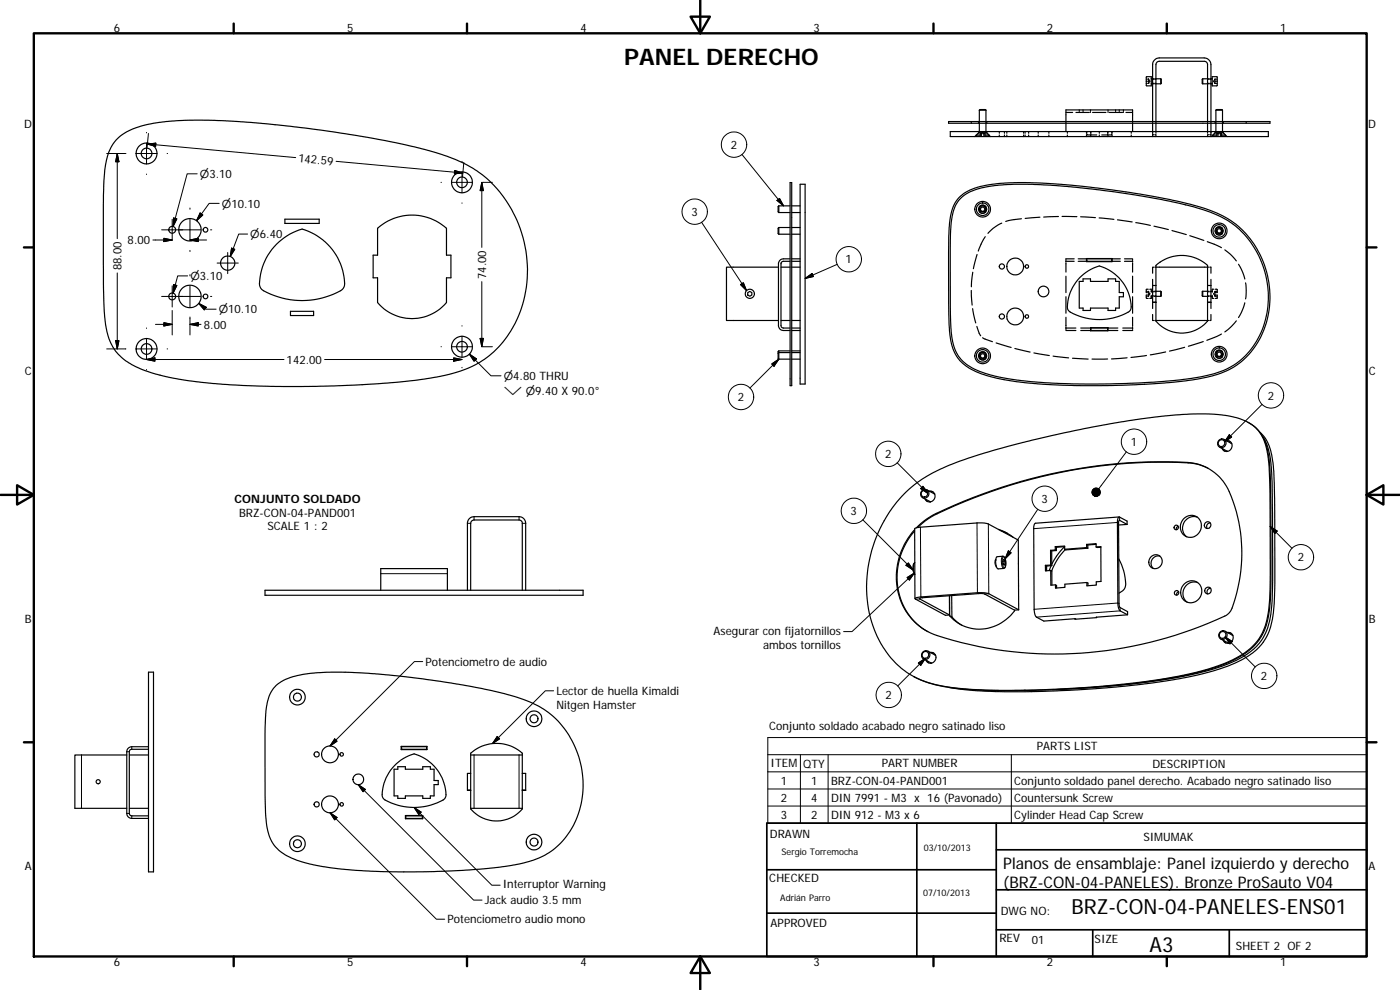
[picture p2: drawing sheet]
<svg xmlns="http://www.w3.org/2000/svg" width="420mm" height="297mm" viewBox="0 0 420 297" stroke-linecap="round" stroke-linejoin="round" font-family="sans-serif">
<g fill="none" stroke="#000" stroke-width=".36">
<path d="M284.7 36.5h96.4v.5h-96.4zM285.2 39.5h95.5v1.5h-95.5zM291.5 36.5v.2M291.5 36.8v.2M293.7 36.5v.2M293.7 36.8v.2M293.7 39.7l.8 .1M293.7 39.5v.1M293.9 39.6l-.9 .9M293.9 33.1v3.6M293.9 33.1l.2-.2h1.6l.2 .2M293.9 33.1h2"/>
<path d="M293.9 39.6h.7M293.9 36.8v2.8M294.4 40l-.2 .1M294.7 39.8h.4M295.2 39.6h.7M295.3 39.8h.8M295.4 40l.2 .1M295.9 33.1v3.6M295.9 39.6l.3 .3M295.9 36.8v2.8M296.1 39.5v.1M296.1 39.7v.1"/>
<path d="M296.1 39.8l.7 .7M296.2 36.5v.2M296.2 36.8v.2M299.9 39.5v.5M301.4 39.5v.5M302.2 39.5v.5M307.2 39.5v.5M307.6 39.5v.5M308.7 39.5v.5M311.6 39.5v.5M314.8 39.5v.5M319.9 36.8v2.7"/>
<path d="M319.9 33.7h2M320.3 39.5v.5M322.9 33.7h4M323.9 33v.2M323.9 33.5v.2M325 33v.2M325 33.5v.2M326.1 39.5v.5M326.2 39.5v.3M327.3 33v.2M327.3 33.5v.2M327.3 39.5v.5"/>
<path d="M327.4 39.5v.3M327.9 33.7h4M329.9 39.5v.5M332.4 39.5v.3M332.5 39.5v.5M332.5 33v.2M332.5 33.5v.2M332.9 33.7h4M333.7 39.5v.3M333.7 39.5v.5M334.8 33v.2M334.8 33.5v.2"/>
<path d="M335.9 33v.2M335.9 33.5v.2M337.2 33v.2M337.2 33.5v.2M337.9 33.7h2M339.5 39.5v.5M339.9 36.7v-3.7h-20v3.7M339.9 36.8v2.7M344 23.7h.2M344 24.4h.2M344 25h.2M344.1 23h1.4v2.8l-1.5-.1z"/>
<path d="M344.5 23.7h.2M344.5 24.4h.1M344.5 25h.2M344.6 23.7l.1 .3M344.6 24.4l.1 .2M344.7 23.7l.1 .3M344.7 24.2l-.1 .2M344.7 24.8l-.1 .2M344.8 24.8l-.1 .2M345 24.2v.4M345.5 23.6h.8M345.9 36.7v-17.3a2.04 2.04 0 0 1 2-2h13.5a2.08 2.08 0 0 1 2 2v17.3"/>
<path d="M345.9 36.8v3.2M345.9 23.8h.4M345.9 25h.4M346.3 25.1l-.8 .1M346.6 23.8h.3M346.6 25h.3M346.9 36.8v3.2M348.3 23.6l.2 .2-.2 1.3M348.3 23.6h-1.7M348.3 25.1h-1.7M348.3 23.6v1.5M361 23.6v1.5"/>
<path d="M361 23.6l-.2 .2 .2 1.3M362.4 36.7v-17.3l-.4-.8-.6-.2h-13.5l-.6 .2-.4 .8v17.3M362.4 36.8v3.2M362.4 23.8h.3M362.4 25h.3M362.7 23.6h-1.7M362.7 25.1h-1.7M363.1 23.8h.3M363.1 25h.3M363.1 25.1l.7 .1M363.4 36.8v3.2M363.8 23.6h-.7"/>
<path d="M363.8 23l1.5 .1-.1 2.6-1.4 .1zM364.4 24.2v.4M364.5 24.8l.1 .2M364.6 24.8l.1 .2M364.6 24.2l.1 .2M364.6 23.7l-.1 .3M364.6 23.7h.3M364.6 25h.3M364.7 24.4h.2M364.7 24.4l-.1 .2M364.7 23.7l-.1 .3M364.7 36.5v.2"/>
<path d="M364.7 36.8v.2M364.7 39.8h.8M364.7 39.8l-.7 .7M364.7 39.5v.1M364.7 39.7v.1M364.9 33.1l.2-.2h1.6l.2 .2M364.9 33.1h2M364.9 39.6h.7M364.9 36.8v2.8M364.9 39.6l-.3 .3M364.9 33.1v3.6M365.1 24.4h.2"/>
<path d="M365.1 23.7h.2M365.1 25h.2M365.4 40l-.2 .1M365.7 39.8h.4M366.2 39.6h.7M366.3 39.8h.8M366.4 40l.2 .1M366.9 36.8v2.8M366.9 39.6l.3 .3M366.9 33.1v3.6M367.1 39.8l.7 .7M367.1 39.5v.1"/>
<path d="M367.1 39.7v.1M367.1 36.5v.2M367.1 36.8v.2M374 36.5v.2M374 36.8v.2M35 41.9a22.2 22.2 0 0 1 13.2-5.2l7.1-.6h9.2l11 .6 11.5 1.2 12.8 1.6 10.4 1.7 14.2 2.9 7.6 2.1a34.6 34.6 0 0 1 25 25.2 34.1 34.1 0 0 1-8.8 34.1 31.1 31.1 0 0 1-16.6 7.5l-7.3 1.2-11.6 1-12.6 .6-15.4 .2-11.5-.3-9.5-.7-8.2-.9-7.5-1.5a24.2 24.2 0 0 1-13.3-7.2 23 23 0 0 1-3.5-13.2l-.2-29.3a60.1 60.1 0 0 1 1.2-15.6l.3-1.1a11.9 11.9 0 0 1 2.5-4.3zM237.1 54.8h.5v60.9h-.5zM240.1 55.3h1.5v59.9h-1.5zM287.8 59.3a17.8 17.8 0 0 1 11.1-4.1l5.6-.4h4.7l14.7 1 18.3 2.4 13.1 2.6a37.1 37.1 0 0 1 16 6.8 27.8 27.8 0 0 1 4.1 38 23.2 23.2 0 0 1-15.1 8l-7.9 1.1-8.9 .6-9.8 .4h-9.2l-6.7-.2-9.4-.6-4.9-.6-4.9-1a19 19 0 0 1-11.2-6 19.6 19.6 0 0 1-2.6-10.9l-.1-25.3a21.9 21.9 0 0 1 2.1-10.5zM288.2 59.7a17.8 17.8 0 0 1 11.1-4.1l5.2-.3h5.4l10.4 .6 14.4 1.7 10.6 1.7 8 1.6a45.5 45.5 0 0 1 16.3 6.1 27.3 27.3 0 0 1 6 37.6 22.5 22.5 0 0 1-15 8.4l-6.8 1-7.4 .7-8.4 .4-12.1 .1-8.5-.2-7.7-.5-6.2-.7-5.5-1.1a17.6 17.6 0 0 1-10.2-5.6 19.9 19.9 0 0 1-2.5-10.7l-.1-25.3a21.3 21.3 0 0 1 2-10.2zM292.9 40.6l-.3 .4M293 40.7l1.3 .2"/>
<path d="M293 40.5v.1M293 40.5h1.3M294.2 40.1v.3M294.2 40.6v.3M294.3 40.1h-.1M294.4 40.1h.1M294.5 40.1v.3M294.5 40.6v.3M294.8 40.1h-.3M295 40.1h.3M295.3 40.1v.3M295.3 40.6v.3"/>
<path d="M295.4 40.1h-.1M295.5 40.1h.1M295.5 40.5h1.3M295.6 40.1v.3M295.6 40.6v.3M296.8 40.7l-1.3 .2M296.8 40.5v.1M296.9 40.6l.4 .4M299.9 40.5v.5M301.4 40.5v.5M302.2 40.5v.5M307.2 40.5v.5"/>
<path d="M307.6 40.5v.5M308.7 40.5v.5M311.6 40.5v.5M314.8 40.5v.5M320.3 40.5v.5M326.1 40.5v.5M326.2 40.1v.4h3M327.3 40.5v.5M327.4 40.1v.4M329.9 40.5v.5M332.4 40.1v.4M332.5 40.5v.5"/>
<path d="M333.7 40.1v.4h-3M333.7 40.5v.5M339.5 40.5v.5M345.9 40.1v.9M345.9 40.4h.4M346.6 40.4h.3M346.9 40.5v.5M362.4 40.5v.5M362.4 40.4h.3M363.1 40.4h.3M363.4 40.1v.9M363.9 40.6l-.4 .4"/>
<path d="M364 40.7l1.3 .2M364 40.5h1.3M364 40.5v.1M365.2 40.1v.3M365.2 40.6v.3M365.3 40.1h-.1M365.4 40.1h.2M365.6 40.1v.3M365.6 40.6v.3M365.8 40.1h-.2M366 40.1h.3M366.3 40.1v.3"/>
<path d="M366.3 40.6v.3M366.4 40.1h-.1M366.5 40.5h1.3M366.5 40.1h.1M366.6 40.1v.3M366.6 40.6v.3M367.8 40.7l-1.3 .2M367.8 40.5v.1M367.9 40.6l.3 .4M82.9 73.3a18 18 0 0 1 7.8-4.6 17.5 17.5 0 0 1 12.6 17.1l-.3 .7a18.3 18.3 0 0 1-9.9 3.6 23.2 23.2 0 0 1-14.6-3.3l-.4-.6a14.2 14.2 0 0 1 1.8-8.8l1.7-2.6zM85.5 65.8h10.3v1.2h-10.3zM113.3 68.5a15.5 15.5 0 0 1 20.7 0v8.1h1.3v6.8h-1.3v7.4a13.5 13.5 0 0 1-20.7 0v-7.4h-1.3v-6.8h1.3z"/>
<path d="M233.7 70.3h3.4M233.7 68.3h3.4M233.7 63.8h3.4M233.7 61.8h3.4M233.7 68.3v2M233.7 61.8v2M233.7 68.3l-.2 .2v1.6l.2 .2M233.7 61.8l-.2 .2v1.6l.2 .2M237.1 77.7h-2a1.48 1.48 0 0 0-1.5 1.5v18.5a1.48 1.48 0 0 0 1.5 1.5h2M237.1 78.4h-2.2l-.5 .6v18.7l.1 .3 .4 .4h2.2M237.6 70.3h2.5M237.6 68.3h2.5"/>
<path d="M237.6 63.8h2.5M237.6 61.8h2.5M237.6 78.4h2.5M237.6 77.7h2.5M293.2 76.3l-1.1 4.3M294 62.1a1.19 1.19 0 0 1 1.7-.2 1.19 1.19 0 0 1 0 1.8 1.19 1.19 0 0 1-1.7-.2M294.2 62.4a.79 .79 0 0 0 .7 1.2 .79 .79 0 0 0 .7-1.2M294.5 62.1h.8l.3 .7-.3 .6h-.8l-.3-.6zM295.5 63.6a.99 .99 0 0 0 .2-1.5 .99 .99 0 0 0-1.5 0 .99 .99 0 0 0 .1 1.5M295.7 71l-1.3 2.3-.8 2M295.9 62a1.24 1.24 0 0 0-1.8-.1 1.24 1.24 0 0 0 0 1.8 1.24 1.24 0 0 0 1.8-.2M300.6 67l-2.6 1.5-1.5 1.5"/>
<path d="M306.5 65.6l-4.7 .8M312.1 65.2l-4.4 .3M317.7 65l-4.5 .1M318.7 64.9l4.5 .1M319.9 78.4v.3M319.9 78.9v2.7M319.9 78.2v.2M319.9 78.4h2.5M322.4 77.7h-2.5v.2M323.6 78.4h2.6M323.6 77.7h12.6M324.3 65l4.4 .3"/>
<path d="M326.1 77.6h7.6v.9h-7.6zM326.2 77.7v.7h7.5M329.9 65.4l4.4 .4M333.7 77.7v.7M333.7 78.4h2.5M335.4 66l4.4 .6M337.5 77.7h2.4v.2M337.5 78.4h2.4M339.9 78.4v.3M339.9 78.9v2.7M339.9 78.2v.2M340.9 66.8l4.3 .8"/>
<path d="M346.3 67.9l4.3 1M346.9 79.6a11.5 11.5 0 0 1 15.5 0v16.7a10.1 10.1 0 0 1-15.5 0zM351.7 69.2l4.3 1.2M357.1 70.7l4.2 1.4M362.3 72.5l4.3 1.8M364.9 68.6a1.19 1.19 0 0 1 1.8-.2 1.19 1.19 0 0 1 0 1.8 1.19 1.19 0 0 1-1.8-.2M365.6 68.6h.7l.3 .7-.3 .6h-.7l-.4-.6zM366.5 70.1a1 1 0 0 0 .2-1.5 1 1 0 0 0-1.5 0 1 1 0 0 0 .1 1.5M366.6 68.9a.79 .79 0 0 1-.7 1.2 .79 .79 0 0 1-.7-1.2M366.9 68.6a1.23 1.23 0 0 0-1.8-.2 1.23 1.23 0 0 0 0 1.8 1.23 1.23 0 0 0 1.8-.2M367.6 75l1.6 1.3 1.8 2M371.7 79.3l1.2 2.4 .7 2"/>
<path d="M87.2 93.4h6.9v1.3h-6.9zM224.4 87.8l.6-.4 .6 .4v.7l-.6 .4-.6-.4zM233.6 80.2h-15.6v16h15.6M234.4 80.2h2.7M234.4 96.2h2.7M237.6 80.2h2.5M237.6 99.2h2.5M237.6 96.2h2.5M237.6 98.4h2.5M291.5 87.1l.3 4.4M291.9 92.6l.9 4.3M291.9 81.7l-.4 4.3"/>
<path d="M293.2 97.9l1.1 2.9M319.9 98.2v.2M319.9 95.2v2.7M319.9 82.9v4.9M319.9 89v5M319.9 98.9v.3h3M319.9 98.4h3M319.9 98.4v.3M323.9 84.4h1.1v-.7h2.3v.7h5.2v-.7h2.3v.7h1.1v3.4h1.3v1.2h-1.3v3.4h-1.1v.8h-2.3v-.8h-5.2v.8h-2.3v-.8h-1.1zM324 83.4a13.6 13.6 0 0 1 5.9-3.6 13 13 0 0 1 9.5 12.9l-.1 .3a11.3 11.3 0 0 1-6.4 2.6 17.1 17.1 0 0 1-12.2-2.3l-.2-.3a11.3 11.3 0 0 1 2.9-8.9zM324.3 99.2h11.2M324.3 98.4h11.2"/>
<path d="M327.3 98.3h5.2v1h-5.2zM327.4 98.4v.8M332.4 98.4v.8M337 98.4h2.9M339.9 98.2v.2M339.9 95.2v2.7M339.9 82.9v4.9M339.9 89v5M339.9 98.9v.3h-2.9M339.9 98.4v.3M344 88.9h.2M344 87.4h.2"/>
<path d="M344 86.9v.9h.2M344.1 89.5h.5M344.2 88.5l-.2 .1v.9M344.5 87.8l.2 .2M344.5 88.9h.1M344.5 88.5h.1M344.5 87.4h.1M344.6 86.8h-.5M344.6 87.4l.2 .3M344.6 88.5l.1 .1M344.6 87.4l.1 .1M344.7 88.8l-.1 .1"/>
<path d="M344.7 88.3l-.1 .2M344.7 87.7l-.1 .1M344.8 88.6l-.2 .3M344.9 87.9l.2 .3-.2 .2M345 86.8h.5v.9M345.5 88.6v.9h-.5M345.5 87.4h.5M345.5 88.9h.5M345.9 90.7h1M345.9 85.7h1M345.9 83.8v8.8M345.9 94.4v1.8h.4"/>
<path d="M345.9 87.5h.4M345.9 88.8h.4M346.3 80.2h-.4v1.8M346.4 87.4h1.9M346.4 88.9h1.9M346.6 96.2h16.1M346.6 87.5h.3M346.6 88.8h.3M348.3 87.4l.2 .1-.2 1.4M348.3 87.4v1.5M361 87.4h1.9M361 88.9h1.9"/>
<path d="M361 87.4v1.5M361 87.4l-.2 .1 .2 1.4M362.4 85.7h1M362.4 90.7h1M362.4 87.5h.3M362.4 88.8h.3M362.7 80.2h-16.1M363.1 80.2h.3v1.8M363.1 87.5h.3M363.1 88.8h.3M363.4 94.4v1.8h-.3M363.4 83.8v8.8"/>
<path d="M363.8 88.9h-.5M363.8 87.4h-.5M363.8 88.6v.9h.5M364.3 86.8h-.5v.9M364.4 87.9l-.2 .3 .2 .2M364.5 88.6l.2 .3M364.6 88.8l.1 .1M364.6 88.3l.1 .2M364.6 87.7l.1 .1M364.7 87.4h.2M364.7 88.5l-.1 .1M364.7 87.8l-.1 .2"/>
<path d="M364.7 87.4l-.1 .1M364.7 87.8h.2M364.7 88.9h.2M364.7 88.5h.2M364.7 87.4l-.2 .3M364.7 86.8h.5M365.1 87.4h.2M365.1 88.5l.2 .1v.9M365.1 88.9h.2M365.2 89.5h-.5M365.3 86.9v.9h-.2M371 96.3l-1.8 2-1.6 1.3"/>
<path d="M373.6 90.8l-.7 2-1.2 2.5M373.8 84.9l.2 2.4-.2 2.4M233.5 106l.2-.2v2M233.5 106v1.6l.2 .2M233.7 105.3h3.4M233.7 105.3l-.2 .7M233.7 105.3v.5h3.4M233.7 107.8h3.4M237.6 105.3h2.5M237.6 107.8h2.5M237.6 105.8h2.5M294 106.1a1.2 1.2 0 0 1 1.7-.2 1.2 1.2 0 0 1 0 1.8 1.2 1.2 0 0 1-1.7-.2"/>
<path d="M294.5 106.2h.8l.3 .6-.3 .6h-.8l-.3-.6zM294.9 101.3l2.9 1.2M295.5 107.6a.99 .99 0 0 0 .2-1.5 .99 .99 0 0 0-1.5 0 .99 .99 0 0 0 .1 1.5M295.6 106.4a.78 .78 0 0 1-.7 1.2 .78 .78 0 0 1-.7-1.2M295.9 106a1.24 1.24 0 0 0-1.8-.1 1.24 1.24 0 0 0 0 1.8 1.24 1.24 0 0 0 1.8-.2M298.9 102.9l4.6 1.3M304.6 104.6l4.5 1M310.3 105.9l4.6 .8M316 106.8l4.7 .6M321.9 107.5l4.7 .2M332.4 107.7h-4.7M338.3 107.4l-4.7 .3"/>
<path d="M344.1 106.7l-4.7 .6M349.8 105.6l-4.6 .9M355.5 104.2l-4.5 1.1M361.1 102.5l-4.5 1.4M364.9 105.6a1.19 1.19 0 0 1 1.8-.2 1.19 1.19 0 0 1 0 1.8 1.19 1.19 0 0 1-1.8-.2M365.6 105.7h.7l.3 .6-.3 .6h-.7l-.4-.6zM366.5 107.1a.99 .99 0 0 0 .1-1.5 .99 .99 0 0 0-1.4 0 .99 .99 0 0 0 .1 1.5M366.6 100.2l-4.4 1.9M366.6 105.9a.78 .78 0 0 1-.7 1.2 .78 .78 0 0 1-.7-1.2M366.9 105.6a1.23 1.23 0 0 0-1.8-.2 1.23 1.23 0 0 0 0 1.8 1.23 1.23 0 0 0 1.8-.2M366.1 134.2l2.3 1.2M367 134.7l.5 .7"/>
<path d="M367.3 131.8l2.3 1.3M368 132.2a1.59 1.59 0 0 1 1.5 2.4 1.59 1.59 0 0 1-2.8 0M368.2 135.3v.1M368.2 132.3l.9 .1M368.4 135.4h.1M369.6 133h-.2M374.4 126.6a11.6 11.6 0 0 1 6.2 9.5 89.1 89.1 0 0 1 .8 15.9v16.3a81.6 81.6 0 0 1-.7 16.8 17.2 17.2 0 0 1-11 13.2l-6.3 2.4-7.5 1.9-8.4 1.5-10.9 1.4-11.6 1-11.4 .6-11.5 .2-11.7-.5a37.3 37.3 0 0 1-16.2-3.8M378.1 129.7a15.3 15.3 0 0 1 4.1 10.6l.3 8.2a571.3 571.3 0 0 1-.2 33.8 17.3 17.3 0 0 1-5.5 12.9 39.2 39.2 0 0 1-14.9 6.7l-7.8 1.7-7.8 1.3-11.5 1.2-11.7 .9-13.5 .5h-10.6l-7.1-.3-7.1-.9M379 131.1a24.6 24.6 0 0 1 2.7 12.3l.1 6.5a396.3 396.3 0 0 1-.3 33.1 16.7 16.7 0 0 1-10.8 15.3l-4 1.6-4.5 1.4-11.4 2.4-15.1 1.9-8.9 .8-10.9 .5M271.7 147.9a49 49 0 0 1 19.8-10.7l7-2.2 11.6-3 12.5-2.8 11.8-2.3 8.1-1.2 10-1.2 6.8-.3 5.4 .1a19 19 0 0 1 12.4 4.4 17 17 0 0 1 3.7 10.8l.3 8.5 .1 14.6a138.7 138.7 0 0 1-.6 21.2 17.2 17.2 0 0 1-11 14.3l-7.1 2.7-6 1.5-8.2 1.5-10.7 1.4-11.6 1.1-15.1 .7-11 .1-8.6-.3a43.3 43.3 0 0 1-16.5-3.5 28.4 28.4 0 0 1-14.4-22 40.4 40.4 0 0 1 11.3-33.4zM274.5 159.3a19.9 19.9 0 0 0 2.2 29.2l1.8 1M275 158.4a23 23 0 0 1 8.7-5.6 154.6 154.6 0 0 1 74.4-13.8 15.2 15.2 0 0 1 12 11.5 46.8 46.8 0 0 1-.8 32.8l-.9 1.1a117 117 0 0 1-89.1 5.5 18.9 18.9 0 0 1-8.8-24.6l2-3.8 2-2.6"/>
<path d="M276.9 149.3l2.3 1.3M277.8 149.8l.6 .7M278.2 147l2.3 1.2M278.9 147.4a1.59 1.59 0 0 1 1.5 2.3 1.59 1.59 0 0 1-2.8 0M279 150.5l.1 .1M279.1 147.5l.9 .1M280.5 148.2h.1M280.5 148.1h-.2M299.7 158.8l2.3 1 2.1 1.4M300.3 159.2l2 .8M335.9 155.1l-25.2 1.9a1.62 1.62 0 0 0-.5 1.6l.2 24.2 .3 1.9 .4 .5 2.2 1.2 9.6-.6M338.3 157.4l-2.6 .1"/>
<path d="M338.3 157.4l-2.3-1.3-.2 .3v25l.3 .8 2.3 1.3v1l-9.3 .8M338.3 157.4v-1l-2.3-1.2a.95 .95 0 0 0-.6 1.2l.1 25.3 .7 1.6 2.2 1.2M353.6 157.9l-.6 .5v.5M355.2 155.7a3.2 3.2 0 0 1 4.6-.1 3.2 3.2 0 0 1-.3 4.7 3.1 3.1 0 0 1-4.5-.1 3.1 3.1 0 0 1 .2-4.5zM359.3 155.2a3.4 3.4 0 0 0-4 1.6 3.4 3.4 0 0 0 .9 4.3M362.6 140.5l-3.3-1.2a117 117 0 0 0-26.3 .2 156 156 0 0 0-53.6 15.6l-1.7 1.2-2.3 2M363.2 156.9a1.07 1.07 0 0 0-.9 1.7M79.5 177.1h95.5v1.5h-95.5zM134.3 177.1v-6.5h-20v6.5M140.3 177.1v-20.1a1.96 1.96 0 0 1 2-2h13.5a1.97 1.97 0 0 1 2 2v20.1M156.7 177.1v-20.1l-.1-.6-.8-.4h-13.5l-.7 .3-.3 .7v20.1M274.5 168.8a2.99 2.99 0 0 0 .1 3.6"/>
<path d="M274.6 179.6v-21.1l1.3-.3 17.3-1.3h2.2l1.1 .2 9.1 5 .1 20.9M285 178.8v5.9M285.6 178.7l.1 6.4M299.1 167.2l1.9-.3a2.36 2.36 0 0 1 .8 2.4v.2a.96 .96 0 0 1-.6 1.1l-1.6 .1a3.5 3.5 0 0 1-.5-3.5zM301.3 167.8l.3 .6v.9l-.3 .3-.3-.6v-.9zM301.6 168.4h-.6M301.6 169.3l-.4 .1M313.7 169.6l.1 1.7 1.5-.1M313.7 169.6l.4 .2M314.1 169.8v1.5M315.3 165.1v4.4M315.3 165.1l.3 .2"/>
<path d="M315.3 169.5l-1.6 .1M315.3 169.5l.3 .2M315.3 171.2l.1 4.4 1.4-.1 .3 .2v.7M315.3 171.2l.4 .1v4.3M315.5 169.7l-.6 1.5M315.6 165.3v4.4M315.6 169.7l-1.5 .1M316.7 164l2.8-.2v1M316.7 164v1M316.7 164l.3 .2M316.7 165l.3 .2M316.7 165l-1.4 .1"/>
<path d="M316.8 175.5v.9l2.8-.2v-.9l6.6-.5 .3 .1v.8M317 164.2v1M317 165.2l-1.4 .1M319.5 164l-1.9 2.1-2 3.2M319.5 164l-2.5 .2M319.7 164.9a18.3 18.3 0 0 0-4.1 6.4M326.1 163.3v1M326.1 163.3l2.9-.2v1M326.1 163.3l.4 .2M326.1 164.3l.4 .2M326.1 164.3l-6.6 .5M326.5 163.5v1"/>
<path d="M326.5 164.5l-6.6 .5-.4-.2M329 163.3l-2.5 .2M329 164.1l1.4-.1v10.5l-1.4 .1v1l-2.8 .2v-1M329 164.1l1.4 .1M335.8 167.7a14.3 14.3 0 0 1 1.8 8.6l-.6 .9-1.2 .8M345.4 167.1a2.05 2.05 0 0 1 3.4 .8 2.05 2.05 0 0 1-2.2 2.7 2.03 2.03 0 0 1-1.8-1.3 2.03 2.03 0 0 1 .6-2.2zM348.1 166.9a2.16 2.16 0 0 0-2.4 1.1 2.16 2.16 0 0 0 .4 2.6M353.7 177.6l-.4 .2-.1 .8M355.3 175.3a3.2 3.2 0 0 1 4.7 0 3.2 3.2 0 0 1-.4 4.6 3.1 3.1 0 0 1-4.5 0 3.1 3.1 0 0 1 .2-4.6zM359.4 174.8a3.4 3.4 0 0 0-3.9 1.6 3.4 3.4 0 0 0 .8 4.3M363.3 176.5a1.06 1.06 0 0 0-.9 .6 1.06 1.06 0 0 0 0 1.1M277.2 197.7l2.3 1.3"/>
<path d="M278.1 198.2l.5 .7M278.5 195.4l2.3 1.2M279.2 195.7a1.58 1.58 0 0 1 1.5 2.4 1.58 1.58 0 0 1-2.8 0M279.3 198.9l.1 .1M279.4 195.9l.8 .1M279.5 198.9v.1M280.6 196.5h.1M280.7 196.6h.1M285 184.7l.7 .4M285.7 185.1l1.6 1.6 1.3 .9M304.5 183.1a12.3 12.3 0 0 1-19.5 1.6M305.7 183l-1.2 .1"/>
<path d="M305.7 183l-9-4.9-1.1-.2-2.3-.1-17.6 1.4a.72 .72 0 0 0-1 .5l9 4.9 1.3-.1-9.1-4.9 .9-.3 18.4-1.2 9.3 5M329.1 185.2l-6.5 .5M366.4 191.7l2.3 1.3M367.3 192.2l.6 .7M367.6 189.4l2.4 1.2M368.4 189.8a1.6 1.6 0 0 1 1.5 2.3 1.6 1.6 0 0 1-2.8 0M368.5 192.9l.1 .1M368.6 189.9l.8 .1M368.7 193h.1M369.9 190.5h-.1M369.9 190.6h.1M44.6 201.7h1.5v59.9h-1.5z"/>
<path d="M82.7 205.8a18.9 18.9 0 0 1 11.2-3.8l4.3-.3h7.2l13.8 1.1 16.3 2.1 13.4 2.6a39.3 39.3 0 0 1 16 6.5 27.3 27.3 0 0 1 4.5 37.7 22.2 22.2 0 0 1-14.4 7.7l-6.8 1-9.4 .8-8.5 .3-11 .1-7.7-.2-7.9-.5-6.7-.9-3.6-.7a19.4 19.4 0 0 1-11.1-5.6 19 19 0 0 1-2.6-11l-.1-25.2a19.5 19.5 0 0 1 2.3-10.7zM38 226.5h-15.5v16h15.5M38.8 226.5h5.8M44.6 224h-5.1a1.52 1.52 0 0 0-1.5 1.6v18.5a1.52 1.52 0 0 0 1.5 1.5h5.1M44.6 224.8h-5.1l-.6 .4-.1 18.9 .1 .3 .5 .4h5.2M118.3 230.8h1.1v-.8h2.3v.8h5.2v-.8h2.2v.8h1.2v3.4h1.2v1.2h-1.2v3.4h-1.2v.7h-2.2v-.7h-5.2v.7h-2.3v-.7h-1.1zM118.4 229.8a13.1 13.1 0 0 1 5.9-3.6 13 13 0 0 1 9.5 12.9l-.2 .3a13.5 13.5 0 0 1-8.3 2.8 16.7 16.7 0 0 1-10.2-2.6l-.2-.2a8.5 8.5 0 0 1 1-6l1.3-2.3zM120.4 224.8h.1M120.4 224h7.7M120.4 223.9h7.7v1h-7.7zM120.5 224v.8h7.5M128 224v.8"/>
<path d="M128 224.8h.1M140.3 237h1M141.3 232.1h-1v5.1h1M141.3 226a11.6 11.6 0 0 1 15.4 0v16.7a10.1 10.1 0 0 1-15.4 0zM156.7 226.5h-15.4M156.7 232.1h1.1v5.1h-1.1M156.7 237h1.1M38.8 242.5h5.8M121.7 245.6h5.2M121.7 244.8h5.2M121.7 244.7h5.2v1h-5.2zM121.8 244.8v.8"/>
<path d="M126.8 244.8v.8M141.3 242.5h15.4"/>
<circle cx="44" cy="46" r="1.59"/>
<circle cx="44" cy="46" r="3.1"/>
<circle cx="138.6" cy="54.7" r="1.6"/>
<circle cx="138.7" cy="54.7" r="3.1"/>
<circle cx="51.7" cy="68.9" r="1.03"/>
<circle cx="57" cy="68.9" r="3.4"/>
<circle cx="61.7" cy="69" r=".7"/>
<circle cx="68.3" cy="78.9" r="2.14"/>
<circle cx="294.9" cy="62.8" r="2.35"/>
<circle cx="294.9" cy="62.8" r="1.88"/>
<circle cx="300.7" cy="79.9" r=".77"/>
<circle cx="304.7" cy="79.9" r="2.53"/>
<circle cx="308.2" cy="80" r=".52"/>
<circle cx="365.9" cy="69.3" r="1.88"/>
<circle cx="365.9" cy="69.3" r="2.35"/>
<circle cx="51.7" cy="88.9" r="1.03"/>
<circle cx="57" cy="89" r="3.4"/>
<circle cx="61.7" cy="88.9" r=".7"/>
<circle cx="225" cy="88.2" r="1.37"/>
<circle cx="300.7" cy="95" r=".78"/>
<circle cx="304.7" cy="94.9" r="2.52"/>
<circle cx="308.2" cy="95" r=".53"/>
<circle cx="313.2" cy="87.5" r="1.59"/>
<circle cx="44" cy="104.7" r="1.6"/>
<circle cx="44" cy="104.7" r="3.1"/>
<circle cx="138.6" cy="104" r="3.1"/>
<circle cx="138.6" cy="104" r="1.59"/>
<circle cx="294.9" cy="106.8" r="1.88"/>
<circle cx="294.9" cy="106.8" r="2.35"/>
<circle cx="365.9" cy="106.3" r="1.88"/>
<circle cx="365.9" cy="106.3" r="2.35"/>
<circle cx="366.6" cy="133" r="1.01"/>
<circle cx="366.6" cy="133" r="1.28"/>
<circle cx="277.5" cy="148.1" r="1.02"/>
<circle cx="277.5" cy="148.1" r="1.29"/>
<circle cx="353" cy="158.2" r=".66"/>
<circle cx="362.4" cy="157.5" r="1"/>
<circle cx="353.1" cy="177.8" r=".67"/>
<circle cx="362.5" cy="177.1" r=".99"/>
<circle cx="277.8" cy="196.5" r="1.02"/>
<circle cx="277.8" cy="196.5" r="1.28"/>
<circle cx="367" cy="190.5" r="1.01"/>
<circle cx="367" cy="190.5" r="1.29"/>
<circle cx="89.3" cy="209.2" r="2.36"/>
<circle cx="89.3" cy="209.2" r="1.2"/>
<circle cx="160.3" cy="215.7" r="1.2"/>
<circle cx="160.3" cy="215.7" r="2.34"/>
<circle cx="29.5" cy="234.5" r=".61"/>
<circle cx="95" cy="226.3" r=".77"/>
<circle cx="99" cy="226.4" r="2.53"/>
<circle cx="102.5" cy="226.3" r=".52"/>
<circle cx="107.5" cy="233.8" r="1.6"/>
<circle cx="89.3" cy="253.2" r="2.36"/>
<circle cx="89.3" cy="253.2" r="1.2"/>
<circle cx="95" cy="241.3" r=".78"/>
<circle cx="99" cy="241.3" r="2.53"/>
<circle cx="102.5" cy="241.3" r=".52"/>
<circle cx="160.3" cy="252.7" r="1.2"/>
<circle cx="160.3" cy="252.7" r="2.34"/>
</g>
<g fill="none" stroke="#000" stroke-width=".3">
<path d="M44 39.7v.2M32 46.1h5.8M35.2 46.1v25.5M35.2 46.1l.5 2.4h-1zM40.8 46.1h6.3M44 42.9v6.3M44 52.2v.1M44.2 43.2l2.6-.3-.1 1zM44.2 43.2l44.5 4.1M44.5 40l-.4 4.5M50.2 46.1h.1M59.2 52.2h-3l-4.2 15.7"/>
<path d="M100.9 48.4l38 3.5M132.3 54.7h.2M135.5 54.7h6.3M136.5 51.2l2.4 .7-2.5 .3zM138.7 48.4v.1M138.7 51.5v6.4M139.2 48.7l-.4 4.4M144.6 54.7v19.5M144.6 54.7l.5 2.5h-1zM144.8 54.7h3M222.7 46.4l12.5 15.4M45.9 72h5.8"/>
<path d="M48.5 69h11.7M49.2 71.5l2.5 .5-2.5 .5zM51.7 65.8v6.3M52.1 65.4l1 .3-1.1 2.2zM57 62.4v.4M57 65.8v6.3M57 75.1v.4M57 72l2.5-.5v1zM57 72h5M60.1 63.9l.8 .6-1.9 1.7zM63.2 69h.4M65.2 78.9h6.3"/>
<path d="M65.8 61h-3l-3.8 5.2M68.3 75.8v6.3M69.5 74.4l1 .4-1.4 2.2zM74.3 70.2h-2.7l-2.5 6.8M138.7 60.9v.1M210.6 66.7l13.4 20.5M233.2 60.1l.7-.6 1.3 2.3zM251.3 79.3l-9.7 4.2M35.2 81.9v22.8M44 98.4v.1M46.7 97.3h5M48.5 88.9h11.7"/>
<path d="M49.2 96.8l2.5 .5-2.5 .5zM51.7 85.8v6.3M51.7 93.2v7.3M52.1 85.4l1 .3-1.1 2.2zM56.3 82.8h-3l-1.3 5.1M57 82.4v.4M57 85.8v6.3M57 95.1v5.4M57 97.3l2.5-.5v1zM57 97.3h3.3M59.7 91l2.2 1.2-.6 .8zM59.7 91l2.2 1.8h3"/>
<path d="M63.2 88.9h.4M138.7 97.7v.2M144.6 84.5v19.5M222.2 85.4l.9-.6 .9 2.4zM241.6 83.5l2.1-1.4 .4 .9zM32 104.7h5.8M34.7 102.2h1l-.5 2.5zM40.8 104.7h6.3M44 107.9l2.5-.5v1zM44 101.5v6.4h41.2M44 110.9v.1M50.2 104.7h.1"/>
<path d="M97.4 107.9h41.3M132.3 104h.2M135.5 104h6.3M136.2 107.4l2.5 .5-2.5 .5zM138.7 100.9v6.3M138.7 110.2v.2M140.9 106.2l2.1 1.5-.7 .7zM140.9 106.2l6.5 6.6h3M144.1 101.5h1l-.5 2.5zM144.8 104h3M231.6 109.2l2.1-1.4-1.4 2.1zM233.7 107.8l-8.6 8.6"/>
<path d="M269.2 138.9l9.2 9.1M338 135.6l-8.3 11.1M356.4 138.7l.2 .2M368.9 130.5l.7 .6-2.1 1.5zM378.8 121.3l-11.3 11.3M140.3 157h1M142.3 155v1M155.8 155v1M156.7 157h1.1M258.9 156l15.1 15M276.2 158.2l.2 20.9 .4 .2M277 145.9l1.4 2.1-2.1-1.4z"/>
<path d="M281 154.1l.2 .1M293.2 156.9l.1 20.9 .5 .3M296.6 157.2l.1 20.9-1.2 .1M311.5 152.8l-9.8 14.9M335.7 156.9l-.3-.1-25.2 1.8M336 155.2l-.1 .9M381.2 157.9l6.5 6.6M381.2 157.9l2.1 1.4-.7 .8zM114.3 172.1h20M271.9 169.6l.7-.7 1.4 2.1zM272.2 173.3l2.2-1.3-1.5 2zM274.4 172l-18.7 17.5h-2.5"/>
<path d="M274.5 168.9l-.2 .3-.2 1.1 .5 2M276 179.5v.2l-1.2 .1M298.9 167.9l-.3 .9 .4 1.1M301 166.9a3.2 3.2 0 0 0 .2 3.7M301.1 167.1a1.83 1.83 0 0 1 .7 2.3l-.2 .8a.66 .66 0 0 1-.7-.9l-.1-1.5zM302.6 165.3l.9 .6-1.8 1.8zM126.9 198.5h-2.5l-25.4 25.3M275.6 198.9l2.1-1.4-1.4 2.1zM277.7 197.5l-8.3 8.3M335.8 181.1l-.3-.2-25.1 1.9M336.2 182.3v1l-25.1 1.9M367.7 191.1l2.1 1.4-.7 .7z"/>
<path d="M367.7 191.1l9 9M166.1 207.3h-2.4l-15.9 15.8M307.6 207.1l.2 .1M309 207.2l.6 .3M24.5 226.5v16M38 225.6h.8M39.5 224v.8M100.4 221.7l.7 .7-2.1 1.4zM107.5 235.5l2.2 1.4-.7 .7zM107.5 235.5l34.6 34.6h2.6M142.3 226.5v16M149.2 221l.7 .7-2.1 1.4z"/>
<path d="M155.8 226.5v16M230.4 221.3h179.8v25.7h-179.8zM230.4 226.4h179.8M230.4 231.6h179.8M230.4 236.7h179.8M240.2 226.4v20.6M248.5 226.4v20.6M303.5 226.4v20.6M38 244.1h.8M39.5 244.8v.8M99 243.9l32 31.9h2.5M99 243.9l2.1 1.4-.7 .7z"/>
<path d="M124.3 242.3l2.1 1.4-.7 .7zM124.3 242.3l23.3 23.3h2.5M230.4 241.9h179.8"/>
<circle cx="220.3" cy="43.4" r="3.8"/>
<circle cx="208.5" cy="63.5" r="3.8"/>
<circle cx="254.7" cy="77.8" r="3.8"/>
<circle cx="222.4" cy="119.1" r="3.8"/>
<circle cx="381.4" cy="118.6" r="3.8"/>
<circle cx="266.6" cy="136.2" r="3.8"/>
<circle cx="340.3" cy="132.5" r="3.8"/>
<circle cx="256.3" cy="153.3" r="3.8"/>
<circle cx="313.5" cy="149.6" r="3.8"/>
<circle cx="390.4" cy="167.2" r="3.8"/>
<circle cx="266.7" cy="208.5" r="3.8"/>
<circle cx="379.4" cy="202.8" r="3.8"/>
</g>
<g fill="#000">
<circle cx="364.6" cy="23.7" r=".18"/>
<circle cx="364.6" cy="25" r=".18"/>
<circle cx="345.5" cy="88.9" r=".18"/>
<circle cx="363.8" cy="88.9" r=".18"/>
<circle cx="298.9" cy="167.9" r=".18"/>
<circle cx="299" cy="169.9" r=".18"/>
</g>
<g fill="none" stroke="#000" stroke-width=".71">
<path d="M10.1 10h400.1v277h-400.1zM70.1 7.1v2.9M140.2 7.1v2.9M207.3 5h5.8l-2.9 5zM210.2 0v10M280.2 7.1v2.9M350.2 7.1v2.9M7.2 74.2h2.9M410.2 74.2h2.9M.2 148.5h9.9M5.1 145.6l5 2.9-5 2.9zM410.2 148.5l5-2.9v5.8z"/>
<path d="M410.2 148.5h9.9M7.2 222.7h2.9M410.2 222.7h2.9M70.1 287v2.9M140.2 287v2.9M210.2 287l2.9 5h-5.8zM210.2 287v10M280.2 287v2.9M350.2 287v2.9"/>
</g>
<path d="M230.1 247h180.1v40h-180.1zM275.2 247v40M299 255h111.2M299 247v40M230.1 274h68.9M230.1 261h68.9M299 279h111.2M299 267h111.2M327.9 279v8M368.9 279v8" fill="none" stroke="#000" stroke-width=".51"/>
<g fill="#000" stroke="#000" stroke-width=".3">
<path d="M35.2 46.1l.5 2.4h-1zM44.2 43.2l2.6-.3-.1 1zM136.5 51.2l2.4 .7-2.5 .3zM144.6 54.7l.5 2.5h-1zM49.2 71.5l2.5 .5-2.5 .5zM52.1 65.4l1 .3-1.1 2.2zM57 72l2.5-.5v1zM60.1 63.9l.8 .6-1.9 1.7zM69.5 74.4l1 .4-1.4 2.2zM233.2 60.1l.7-.6 1.3 2.3zM49.2 96.8l2.5 .5-2.5 .5zM52.1 85.4l1 .3-1.1 2.2z"/>
<path d="M57 97.3l2.5-.5v1zM59.7 91l2.2 1.2-.6 .8zM222.2 85.4l.9-.6 .9 2.4zM241.6 83.5l2.1-1.4 .4 .9zM34.7 102.2h1l-.5 2.5zM44 107.9l2.5-.5v1zM136.2 107.4l2.5 .5-2.5 .5zM140.9 106.2l2.1 1.5-.7 .7zM144.1 101.5h1l-.5 2.5zM231.6 109.2l2.1-1.4-1.4 2.1zM368.9 130.5l.7 .6-2.1 1.5zM277 145.9l1.4 2.1-2.1-1.4z"/>
<path d="M328.2 148.7l.5 .2zM328.2 148.7l.8 .2zM328.2 148.7l1.1 .2zM328.2 148.7l1.3 .1zM328.2 148.7h1.5zM328.2 148.7l1.7-.2zM328.2 148.7l1.9-.4-.2 .2zM328.2 148.7l2-.7-.1 .3zM328.2 148.7l2-1v.3zM328.2 148.7l2-1.2v.2zM328.2 148.7l1.9-1.5 .1 .3zM328.2 148.7l1.8-1.7 .1 .2z"/>
<path d="M329.9 146.7l.1 .3-1.8 1.7zM329.6 146.6l.3 .1-1.7 2zM329.4 146.5l.2 .1-1.4 2.1zM329.1 146.4l.3 .1-1.2 2.2zM328.8 146.4h.3l-.9 2.3zM328.6 146.5l.2-.1-.6 2.3zM328.3 146.6l.3-.1-.4 2.2zM328.1 146.8l.2-.2-.1 2.1zM328.1 146.8l.1 1.9-.3-1.7zM327.9 147l.3 1.7-.4-1.5zM327.8 147.2l.4 1.5zM327.8 147.5l.4 1.2z"/>
<path d="M327.7 147.7l.5 1zM327.8 148l.4 .7zM327.9 148.3l.3 .4zM328 148.5l.2 .2zM381.2 157.9l2.1 1.4-.7 .8zM271.9 169.6l.7-.7 1.4 2.1zM272.2 173.3l2.2-1.3-1.5 2zM302.6 165.3l.9 .6-1.8 1.8zM275.6 198.9l2.1-1.4-1.4 2.1zM367.7 191.1l2.1 1.4-.7 .7zM100.4 221.7l.7 .7-2.1 1.4zM107.5 235.5l2.2 1.4-.7 .7z"/>
<path d="M149.2 221l.7 .7-2.1 1.4zM99 243.9l2.1 1.4-.7 .7zM124.3 242.3l2.1 1.4-.7 .7z"/>
</g>
<text font-size="6.9" x="187.3" y="19.4">PANEL DERECHO</text>
<g font-size="6.3">
<text x="321.6" y="274.1">BRZ-CON-04-PANELES-ENS01</text>
<text x="345" y="285.6">A3</text>
</g>
<g font-size="4.8">
<text x="301.1" y="260.7">Planos de ensamblaje: Panel izquierdo y derecho</text>
<text x="301.1" y="266.4">(BRZ-CON-04-PANELES). Bronze ProSauto V04</text>
</g>
<g font-size="3.5">
<text x="34.2" y="9.6">6</text>
<text x="104.2" y="9.6">5</text>
<text x="174.2" y="9.6">4</text>
<text x="244.2" y="9.6">3</text>
<text x="314.2" y="9.6">2</text>
<text x="384.2" y="9.6">1</text>
<text x="7.3" y="38.4">D</text>
<text x="410.6" y="38.4">D</text>
<text x="219.3" y="44.7">2</text>
<text x="89.4" y="48.6" transform="rotate(5 89.4 48.6)">142.59</text>
<text x="207.5" y="64.8">3</text>
<text x="38.3" y="73.3">8.00</text>
<text x="36.5" y="81.1" transform="rotate(-90 36.5 81.1)">88.00</text>
<text x="145.9" y="83.7" transform="rotate(-90 145.9 83.7)">74.00</text>
<text x="253.8" y="79.1">1</text>
<text x="61.1" y="98.6">8.00</text>
<text x="7.4" y="112.6">C</text>
<text x="86" y="109.2">142.00</text>
<text x="410.8" y="112.6">C</text>
<text x="380.5" y="120">2</text>
<text x="221.4" y="120.4">2</text>
<text x="265.6" y="137.5">2</text>
<text x="339.4" y="133.8">1</text>
<text x="70.4" y="150.8">CONJUNTO SOLDADO</text>
<text x="71.7" y="155">BRZ-CON-04-PAND001</text>
<text x="255.3" y="154.6">3</text>
<text x="312.6" y="150.9">3</text>
<text x="80.2" y="159.2">SCALE 1 : 2</text>
<text x="389.5" y="168.5">2</text>
<text x="7.4" y="186.9">B</text>
<text x="214.2" y="190.4">Asegurar con fijatornillos</text>
<text x="410.8" y="186.9">B</text>
<text x="229" y="194.6">ambos tornillos</text>
<text x="127.7" y="199.8">Potenciometro de audio</text>
<text x="167" y="208.5">Lector de huella Kimaldi</text>
<text x="265.8" y="209.8">2</text>
<text x="378.4" y="204.1">2</text>
<text x="167" y="212.7">Nitgen Hamster</text>
<text x="230.9" y="219.2">Conjunto soldado acabado negro satinado liso</text>
<text x="311.1" y="225.2">PARTS LIST</text>
<text x="231.3" y="230.3">ITEM</text>
<text x="241.1" y="230.3">QTY</text>
<text x="264.6" y="230.3">PART NUMBER</text>
<text x="345.9" y="230.3">DESCRIPTION</text>
<text x="234.3" y="235.4">1</text>
<text x="243.4" y="235.4">1</text>
<text x="249.4" y="235.4">BRZ-CON-04-PAND001</text>
<text x="304.4" y="235.5">Conjunto soldado panel derecho. Acabado negro satinado liso</text>
<text x="234.3" y="240.6">2</text>
<text x="234.3" y="245.7">3</text>
<text x="243.4" y="240.5">4</text>
<text x="243.4" y="245.7">2</text>
<text x="249.4" y="240.6">DIN 7991 - M3 x 16 (Pavonado)</text>
<text x="249.4" y="245.7">DIN 912 - M3 x 6</text>
<text x="304.4" y="240.6">Countersunk Screw</text>
<text x="304.4" y="245.7">Cylinder Head Cap Screw</text>
<text x="231.1" y="251.4">DRAWN</text>
<text x="343.2" y="252.3">SIMUMAK</text>
<text x="7.4" y="261.1">A</text>
<text x="410.8" y="261.1">A</text>
<text x="150.9" y="266.5">Interruptor Warning</text>
<text x="230.9" y="264.6">CHECKED</text>
<text x="145.5" y="271.4">Jack audio 3.5 mm</text>
<text x="300.3" y="274.5">DWG NO:</text>
<text x="134.3" y="277.1">Potenciometro audio mono</text>
<text x="231.3" y="278.2">APPROVED</text>
<text x="299.9" y="282.6">REV</text>
<text x="309.7" y="283.3">01</text>
<text x="328.5" y="283">SIZE</text>
<text x="370.9" y="285.1">SHEET 2 OF 2</text>
<text x="34.2" y="289.9">6</text>
<text x="104.2" y="289.9">5</text>
<text x="174.2" y="289.9">4</text>
<text x="244.2" y="289.9">3</text>
<text x="314.2" y="289.9">2</text>
<text x="384.2" y="289.9">1</text>
</g>
<g font-size="3.3">
<text x="60" y="53.4">⌀3.10</text>
<text x="66.6" y="62.3">⌀10.10</text>
<text x="75.1" y="71.4">⌀6.40</text>
<text x="57.1" y="84">⌀3.10</text>
<text x="65.7" y="94">⌀10.10</text>
<text x="151.2" y="114">⌀4.80 THRU</text>
<text x="151.2" y="118.5">⌵ ⌀9.40 X 90.0°</text>
</g>
<g font-size="2.7">
<text x="234.5" y="256.6">Sergio Torremocha</text>
<text x="277.3" y="255.2">03/10/2013</text>
<text x="277" y="268.7">07/10/2013</text>
<text x="234.2" y="270.2">Adrián Parro</text>
</g>
</svg>
